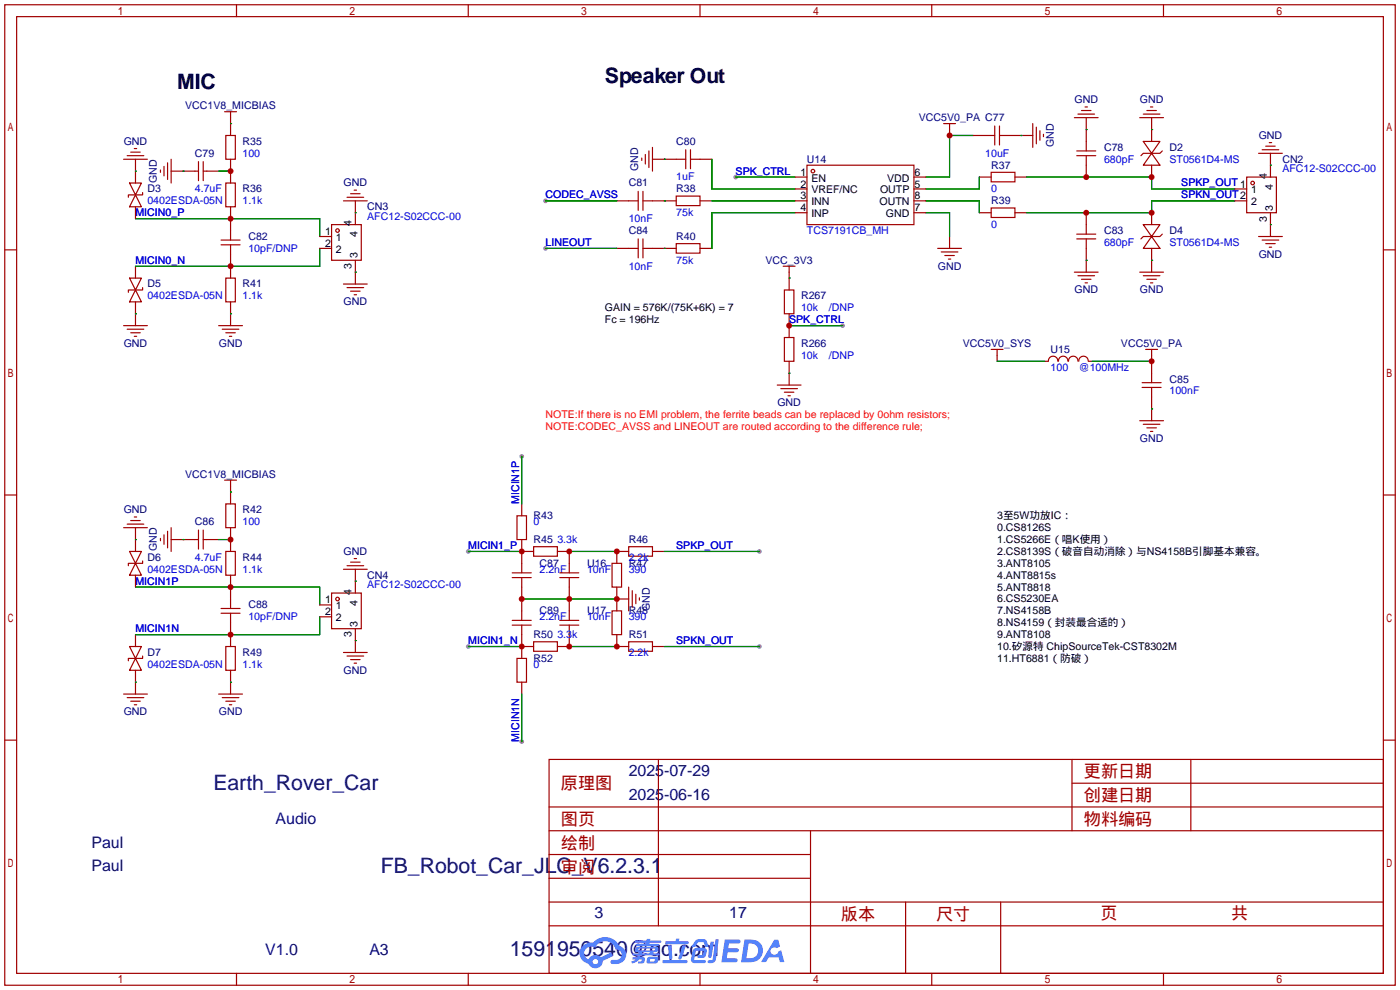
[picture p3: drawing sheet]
<svg xmlns="http://www.w3.org/2000/svg" width="299mm" height="212mm" viewBox="0 0 299 212" stroke-linecap="round" stroke-linejoin="round" font-family="sans-serif">
<g fill="#999">
<circle cx="157.2" cy="37.8" r=".51"/>
<circle cx="116.6" cy="42.9" r=".51"/>
<circle cx="116.6" cy="53.1" r=".51"/>
<circle cx="100.1" cy="117.9" r=".51"/>
<circle cx="100.1" cy="138.2" r=".51"/>
<circle cx="162.3" cy="117.9" r=".51"/>
<circle cx="162.3" cy="138.2" r=".51"/>
<circle cx="111.5" cy="97.5" r=".51"/>
<circle cx="111.5" cy="158.5" r=".51"/>
<circle cx="180.1" cy="69.6" r=".51"/>
</g>
<g fill="none" stroke="#a10000" stroke-width=".25">
<path d="M1 1h297.2v209.6h-297.2zM3.6 3.6h292.1v204.4h-292.1zM50.5 1v2.6M100.1 1v2.6M149.6 1v2.6M199.1 1v2.6M248.7 1v2.6M1 53.4h2.6M295.7 53.4h2.5M1 105.8h2.6M295.7 105.8h2.5M1 158.2h2.6"/>
<path d="M295.7 158.2h2.5M117.3 162.3h178.4v45.7h-178.4zM117.3 177.5h178.4M117.3 172.5h178.4M140.7 162.3v35.6M173.2 177.5v30.5M229.1 162.3v15.2M229.1 167.4h66.6M254.5 162.3v15.2M117.3 182.6h55.9M117.3 197.9h178.4M117.3 192.8h178.4"/>
<path d="M117.3 187.7h55.9M193.5 192.8v15.2M213.9 192.8v15.2M50.5 208v2.6M100.1 208v2.6M149.6 208v2.6M199.1 208v2.6M248.7 208v2.6"/>
</g>
<g fill="#5487ff">
<path d="M154.9 200.8h2.7a.48 .48 0 0 1 .7 .4 .48 .48 0 0 1-.7 .5h-1.8l-.2 1h1.9a.43 .43 0 0 1 .4 .4 .43 .43 0 0 1-.4 .4h-2l-.2 1.3h1.7a.45 .45 0 0 1 .6 .2 .45 .45 0 0 1-.2 .6l-3.2 .1z"/>
<path d="M165.5 200.8h.8l.4 1.5-.7 .3a.84 .84 0 0 0-1.2 .3 .84 .84 0 0 0 .3 1.2 .84 .84 0 0 0 1.2-.5v-.2l.6-.3 .7 2.5h-.9l-.3-1h-2.1l-.6 1h-1.1z"/>
<path d="M151.9 201.3h.7l-.5 3.2a.36 .36 0 0 1-.4 .2 .36 .36 0 0 1-.3-.3z"/>
<path d="M152.9 200.7h.7l-.6 4.3a1.13 1.13 0 0 1-1.8 .6l.2-.4h.8l.1-.2z"/>
<path d="M148.6 201.1l.6-.4h1a.77 .77 0 0 1 .9 .5l.3 1-.2 .2h-.5l-.3-.9-.2-.2-1 .1-.7 1-.6-.1v-.1z"/>
<path d="M148.2 202.9l.5-.3h1.7a.81 .81 0 0 1 .7 .5 .81 .81 0 0 1-.2 .8 .81 .81 0 0 1-.9 .8h-.7a.32 .32 0 0 1-.3-.3 .32 .32 0 0 1 .4-.3h.8l.2-.9-1.7 .1-.3 1.9h2.2a.32 .32 0 0 1 .3 .4 .32 .32 0 0 1-.4 .2h-2.3l-.4-.3-.1-.5z"/>
<path d="M141.6 205.2h5a.33 .33 0 0 1 .4 .3 .33 .33 0 0 1-.4 .3h-4.9l-.1-.1z"/>
<path d="M145.9 202h.7l-.6 2a.98 .98 0 0 1-.7 1.1l-.3-.3z"/>
<path d="M142.7 202.1h.7l.3 2.6a.34 .34 0 0 1-.3 .3 .34 .34 0 0 1-.4-.2z"/>
<path d="M142.2 201.2h2.2l.2-.6h.6l-.1 .6h1.8a.32 .32 0 0 1 .3 .3 .32 .32 0 0 1-.4 .3h-4.5l-.1-.2z"/>
<path d="M135.2 204.6h.9l.1-.2 .7-.1-.1 .3h.9a.82 .82 0 0 1-.6 1.3h-.7v-.4l.6-.1 .1-.3a.68 .68 0 0 0-.9 .4l-1.1 .4-.2-.4 1-.4h-.8z"/>
<path d="M135.8 201h2.4l.1-.3h.7l-.1 .3h2.2l.3 .3-.3 .2h-2.2l-.1 .2h1.8l.2 .3-.2 .1h-4.5l-.1-.4h2.1v-.2h-2.2l-.2-.2z"/>
<path d="M159.1 200.8l-.7 4.9h1.7a2.5 2.5 0 0 0 3-2.5 2.5 2.5 0 0 0-3.1-2.4zM160 201.6a1.61 1.61 0 0 1 2 1.5 1.61 1.61 0 0 1-1.8 1.7h-.7z"/>
<path d="M135.9 202.5a.55 .55 0 0 0-.1 .8 .55 .55 0 0 0 .7 .2v.3h-1.3v.3l5.5 .1 .2-.2-.2-.2h-1.2l.2-.3a.7 .7 0 0 0 .9-.2 .7 .7 0 0 0-.1-.9l-4.1-.1zM136.5 202.8l3.3-.1 .2 .2-.2 .2h-3.2zM137.2 203.5h1.7l-.1 .3h-1.5z"/>
<path d="M138.4 204.7a1.05 1.05 0 0 0-.1 1.2 2.91 2.91 0 0 0 2.2-.2 .98 .98 0 0 0 0-1.2h-1.6zM139 205l.8-.1 .1 .4-.2 .2h-.8z"/>
<path d="M124.6 202.1a2.23 2.23 0 0 0-.6 2.3 2.23 2.23 0 0 0 1.8 1.6 1.58 1.58 0 0 0 1.7 .9 1.58 1.58 0 0 0 1.3-1.5l2.2-1.1-.5-.7-2.1 1a1.65 1.65 0 0 0-2.6 .4 1.45 1.45 0 0 1-.8-1.9 1.45 1.45 0 0 1 2-.7l.2 .1a2.3 2.3 0 0 1 2.4-1.3 2.3 2.3 0 0 1 2 1.7 1.12 1.12 0 0 1 1.3 1.1 1.12 1.12 0 0 1-1.2 1.2h-.7a.45 .45 0 0 0-.5 .3 .45 .45 0 0 0 .4 .5 2.21 2.21 0 0 0 2.3-.5 2.21 2.21 0 0 0 .5-2.3 2.13 2.13 0 0 0-1.4-1.1 3.3 3.3 0 0 0-5.5-.6h-1.2zM126.7 205.5a.57 .57 0 0 1 1.1 0 .57 .57 0 0 1-1.1 0z"/>
</g>
<g fill="none" stroke="#a10000" stroke-width=".25">
<path d="M26.4 34h5.1M27.2 33.3h3.5M27.7 39.1h2.5l-1.2 2.6zM27.9 32.5h2.1M28.7 31.8h.5M29 34v5.1M34.3 36.3v.5M35.1 35.6v2M35.8 34.8v3.6M36.6 36.6h5.8M36.6 34v5.1M42.4 34.5v4.1"/>
<path d="M43.4 34.5v4.1M43.4 36.6h3.3M48 23.9h2.5M48.3 29h2v5h-2zM48.3 39.1h2v5.1h-2zM49.3 23.9v5.1M49.3 34v5.1M137.2 33.8v.5M137.9 33v2.1M138.7 32.3v3.5M139.4 34h7.2M139.4 31.5v5.1"/>
<path d="M146.6 32v4.1M147.6 34h4.5M147.6 32v4.1M169.9 37.8h2.6M172.5 35.3h22.8v12.7h-22.8zM195.3 37.8h2.6M201.7 26.4h2.5M202.9 26.4v2.6M208 29h4.6M209.3 37.8h2.5M211.8 36.8h5.1v2.1h-5.1zM212.6 26.9v4.1"/>
<path d="M213.6 29h7.1M213.6 26.9v4.1M216.9 37.8h2.6M220.7 26.4v5.1M221.5 27.2v3.5M222.2 27.9v2.1M223 28.7v.5M229.6 25.1h5.1M230.1 33.3h4.1M230.1 32.3h4.1M230.4 24.4h3.5M231.1 23.6h2.1"/>
<path d="M231.9 22.9h.5M232.2 25.1v7.2M232.2 33.3v4.5M243.6 25.1h5.1M244.3 30.2h3.6l-1.8 2.6zM244.3 24.4h3.6M245.1 23.6h2M245.9 22.9h.5M246.1 32.8l1.8 2.5h-3.6zM246.1 25.1v5.1M246.1 35.3v2.5M248.4 32.3l-.5 .5h-3.6l-.5 .5"/>
<path d="M266.4 37.8h6.4v7.7h-6.4zM269 32.8h5.1M269.7 32h3.6M270.5 31.2h2M271.3 30.5h.5M271.5 32.8v5M27.7 59.4h2.5l-1.2 2.6zM29 41.7l1.2 2.5h-2.5zM29 44.2v2.5M29 56.9v2.5M30.5 41.1v.6h-3.1v.5M47.2 52.3h4.1"/>
<path d="M47.2 51.3h4.1M48.3 59.4h2v5.1h-2zM49.3 44.2v7.1M49.3 52.3v7.1M68.3 53.1h2.6M68.3 50.5h2.6M70.9 48h6.3v7.6h-6.3zM73.4 42.9h5.1M74.2 42.2h3.5M74.9 41.4h2.1M75.7 40.6h.5M75.9 42.9v5.1"/>
<path d="M75.9 55.6v5.1M131.8 42.9h4.6M131.8 53.1h4.6M136.4 40.9v4.1M136.4 51.1v4M137.4 42.9h7.1M137.4 40.9v4.1M137.4 51.1v4M137.4 53.1h7.1M144.5 41.9h5.1v2h-5.1zM144.5 52.1h5.1v2h-5.1zM149.6 42.9h2.5"/>
<path d="M149.6 53.1h2.5M167.4 56.9h2.5M168.7 56.9v5.1M169.9 42.9h2.6M169.9 45.5h2.6M169.9 40.4h2.6M195.3 42.9h2.6M195.3 45.5h2.6M195.3 40.4h2.6M200.4 53.1h5.1M201.2 53.8h3.5M201.9 54.6h2.1"/>
<path d="M202.7 55.4h.5M202.9 50.5v2.6M209.3 45.5h2.5M211.8 44.4h5.1v2.1h-5.1zM216.9 45.5h2.6M229.6 58.2h5.1M230.1 50h4.1M230.1 51.1h4.1M230.4 58.9h3.5M231.1 59.7h2.1M232.2 45.5v4.5M232.2 51.1v7.1"/>
<path d="M243.6 58.2h5.1M244.3 48h3.6l-1.8 2.5zM244.3 58.9h3.6M245.1 59.7h2M246.1 50.5l1.8 2.6h-3.6zM246.1 45.5v2.5M246.1 53.1v5.1M248.4 50l-.5 .5h-3.6l-.5 .6M263.9 42.9h2.5M263.9 40.4h2.5M269 50.5h5.1M269.7 51.3h3.6"/>
<path d="M270.5 52.1h2M271.3 52.8h.5M271.5 45.5v5M26.4 69.6h5.1M27.2 70.4h3.5M27.9 71.1h2.1M28.7 71.9h.5M29 62l1.2 2.5h-2.5zM29 64.5v5.1M30.5 61.5v.5h-3.1v.5M46.7 69.6h5.1M47.5 70.4h3.6"/>
<path d="M48.3 71.1h2M49 71.9h.5M49.3 64.5v5.1M73.4 60.7h5.1M74.2 61.5h3.5M74.9 62.2h2.1M75.7 63h.5M167.6 72.1h2.1v5.1h-2.1zM167.6 62h2.1v5.1h-2.1zM168.7 67.1v5M168.7 77.2v5.1M211.8 74.7h2.6"/>
<path d="M213.1 74.7v2.5M226.1 77.2a1.01 1.01 0 0 0-1-1.1 1.01 1.01 0 0 0-1 1.1h-.8M226.2 77.2a1.01 1.01 0 0 1 1-1.1 1.01 1.01 0 0 1 1 1.1M228.4 77.2a1.01 1.01 0 0 1 1-1.1 1.01 1.01 0 0 1 1 1.1M230.6 77.2a1.01 1.01 0 0 1 1-1.1 1.01 1.01 0 0 1 1 1.1M231.9 60.5h.5M232.7 77.2h.7M244.9 74.7h2.5M245.9 60.5h.5M246.1 74.7v7.1M166.1 82.3h5.1M166.9 83.1h3.5"/>
<path d="M167.6 83.8h2.1M168.4 84.6h.5M243.6 89.9h5.1M244.1 82.8h4.1M244.1 81.8h4.1M244.3 90.7h3.6M245.1 91.4h2M245.9 92.2h.5M246.1 82.8v7.1M26.4 112.8h5.1M27.2 112h3.5M27.7 117.9h2.5l-1.2 2.5z"/>
<path d="M27.9 111.3h2.1M28.7 110.5h.5M29 112.8v5.1M30.5 119.9v.5h-3.1v.5M34.3 115.1v.5M35.1 114.3v2M35.8 113.5v3.6M36.6 112.8v5.1M36.6 115.3h5.8M42.4 113.3v4M43.4 113.3v4M43.4 115.3h3.3"/>
<path d="M48 102.6h2.5M48.3 107.7h2v5.1h-2zM48.3 117.9h2v5h-2zM49.3 102.6v5.1M49.3 112.8v5.1M75.7 119.4h.5M110.5 110.2h2v5.1h-2zM111.5 107.7v2.5M111.5 115.3v7.1M111.5 117.9h2.5M114 116.8h5.1v2.1h-5.1zM119.1 117.9h2.6v4.5"/>
<path d="M134.4 116.8h5v2.1h-5zM134.4 117.9h-2.6v2.5M139.4 117.9h2.6M27.7 138.2h2.5l-1.2 2.5zM29 120.4l1.2 2.5h-2.5zM29 122.9v2.6M29 135.6v2.6M47.2 131.1h4.1M47.2 130h4.1M48.3 138.2h2v5.1h-2zM49.3 122.9v7.1M49.3 131.1v7.1"/>
<path d="M68.3 129.3h2.6M68.3 131.8h2.6M70.9 126.7h6.3v7.7h-6.3zM73.4 139.4h5.1M73.4 121.7h5.1M74.2 120.9h3.5M74.9 120.1h2.1M75.9 121.7v5M75.9 134.4v5M109.5 123.4h4M109.5 122.4h4M109.5 133.6h4"/>
<path d="M109.5 132.6h4M111.5 123.4v9.2M111.5 133.6v7.1M111.5 138.2h2.5M114 137.2h5.1v2h-5.1zM119.6 123.4h4.1M119.6 122.4h4.1M119.6 133.6h4.1M119.6 132.6h4.1M121.7 123.4v9.2M121.7 133.6v4.6h-2.6M130.8 120.4h2v5.1h-2z"/>
<path d="M130.8 130.6h2v5h-2zM131.8 125.5v5.1M131.8 135.6v2.6h2.6M131.8 128h2.6M134.4 137.2h5v2h-5zM134.4 125.5v5.1M135.1 126.2v3.6M135.9 127v2M136.7 127.8v.5M139.4 138.2h2.6M26.4 148.3h5.1M27.2 149.1h3.5"/>
<path d="M27.9 149.9h2.1M28.7 150.6h.5M29 140.7l1.2 2.6h-2.5zM29 143.3v5M30.5 140.2v.5h-3.1v.5M46.7 148.3h5.1M47.5 149.1h3.6M48.3 149.9h2M49 150.6h.5M49.3 143.3v5M74.2 140.2h3.5M74.9 141h2.1"/>
<path d="M75.7 141.7h.5M110.5 140.7h2v5.1h-2zM111.5 145.8v2.5"/>
<circle cx="173.7" cy="36.6" r=".38"/>
<circle cx="267.7" cy="39.1" r=".38"/>
<circle cx="72.1" cy="49.3" r=".38"/>
<circle cx="72.1" cy="128" r=".38"/>
</g>
<g fill="none" stroke="#008700" stroke-width=".25">
<path d="M29 36.6h.1M39.1 36.6h.1M46.7 36.6h2.6M49.3 26.4h.1M142 34h.1M152.1 34v6.4h17.8M157.2 37.8h12.7M208 29h-5.1v8.8h-5M209.3 37.8v2.6h-11.4M218.2 29h.1M219.5 37.8h26.6v2.6h17.8M232.2 27.7h.1"/>
<path d="M246.1 27.7h.1M271.5 35.3h.1M29 46.7h39.3v3.8M68.3 53.1v3.8h-39.3M75.9 45.5h.1M75.9 58.2h.1M116.6 42.9h15.2M116.6 53.1h15.2M142 42.9h.1M142 53.1h.1M152.1 42.9h17.8M168.7 59.4h.1"/>
<path d="M169.9 45.5h-17.8v7.6M197.9 42.9h11.4v2.6M197.9 45.5h5v5M232.2 55.6h.1M246.1 55.6h.1M263.9 42.9h-17.8v2.6h-26.6M271.5 48h.1M29 67.1h.1M49.3 67.1h.1M168.7 79.8h.1M168.7 69.6h11.4M213.1 77.2h10.2"/>
<path d="M233.4 77.2h12.7M111.5 97.5v10.2M246.1 87.4h.1M29 115.3h.1M39.1 115.3h.1M46.7 115.3h2.6M49.3 105.2h.1M100.1 117.9h11.4M121.7 117.9h10.1M142 117.9h20.3M29 125.5h39.3v3.8M68.3 131.8v3.8h-39.3"/>
<path d="M75.9 136.9h.1M75.9 124.2h.1M100.1 138.2h11.4M111.5 128h20.3M121.7 138.2h10.1M142 138.2h20.3M29 145.8h.1M49.3 145.8h.1M111.5 148.3v10.2"/>
</g>
<g fill="#c00">
<circle cx="49.3" cy="56.9" r=".63"/>
<circle cx="49.3" cy="36.6" r=".63"/>
<circle cx="49.3" cy="46.7" r=".63"/>
<circle cx="202.9" cy="29" r=".63"/>
<circle cx="246.1" cy="37.8" r=".63"/>
<circle cx="232.2" cy="37.8" r=".63"/>
<circle cx="246.1" cy="45.5" r=".63"/>
<circle cx="232.2" cy="45.5" r=".63"/>
<circle cx="246.1" cy="77.2" r=".63"/>
<circle cx="49.3" cy="135.6" r=".63"/>
<circle cx="49.3" cy="115.3" r=".63"/>
<circle cx="49.3" cy="125.5" r=".63"/>
<circle cx="121.7" cy="128" r=".63"/>
<circle cx="111.5" cy="128" r=".63"/>
<circle cx="131.8" cy="128" r=".63"/>
<circle cx="111.5" cy="117.9" r=".63"/>
<circle cx="121.7" cy="117.9" r=".63"/>
<circle cx="131.8" cy="117.9" r=".63"/>
<circle cx="111.5" cy="138.2" r=".63"/>
<circle cx="121.7" cy="138.2" r=".63"/>
<circle cx="131.8" cy="138.2" r=".63"/>
<circle cx="168.7" cy="69.6" r=".63"/>
</g>
<g font-size="4.5">
<text x="129.3" y="17.7">Speaker Out</text>
<text x="37.8" y="19">MIC</text>
</g>
<g font-size="4.5" fill="#000080">
<text x="45.6" y="168.8">Earth_Rover_Car</text>
<text x="81.4" y="186.6">FB_Robot_Car_JLC_V6.2.3.1</text>
<text x="109" y="204.4">1591950540@qq.com</text>
</g>
<g font-size="3.7" fill="#a00000">
<text x="231.6" y="166.2">更新日期</text>
<text x="119.9" y="168.7">原理图</text>
<text x="231.6" y="171.2">创建日期</text>
<text x="119.9" y="176.3">图页</text>
<text x="231.6" y="176.3">物料编码</text>
<text x="119.9" y="181.4">绘制</text>
<text x="119.9" y="186.5">审阅</text>
<text x="179.7" y="196.6">版本</text>
<text x="200" y="196.6">尺寸</text>
<text x="235.2" y="196.4">页</text>
<text x="263.1" y="196.4">共</text>
</g>
<g font-size="3.4" fill="#000080">
<text x="134.4" y="165.9">2025-07-29</text>
<text x="134.4" y="171">2025-06-16</text>
<text x="58.9" y="176.1">Audio</text>
<text x="19.6" y="181.2">Paul</text>
<text x="19.6" y="186.3">Paul</text>
<text x="127.1" y="196.2">3</text>
<text x="155.8" y="196.2">17</text>
<text x="56.7" y="204">V1.0</text>
<text x="78.9" y="204">A3</text>
</g>
<g font-size="2.3" fill="#000080">
<text x="39.6" y="23.3">VCC1V8_MICBIAS</text>
<text x="229.6" y="22.1">GND</text>
<text x="243.6" y="22.1">GND</text>
<text x="196.4" y="25.9">VCC5V0_PA C77</text>
<text x="269" y="29.7">GND</text>
<text x="26.4" y="31">GND</text>
<text x="41.7" y="33.5">C79</text>
<text x="51.8" y="31">R35</text>
<text x="144.5" y="31">C80</text>
<text x="172.5" y="34.8">U14</text>
<text x="225.3" y="31.5" transform="rotate(-90 225.3 31.5)">GND</text>
<text x="236" y="32.2">C78</text>
<text x="249.9" y="32.2">D2</text>
<text x="274.1" y="34.8">CN2</text>
<text x="31.5" y="41.1">D3</text>
<text x="33.5" y="39.1" transform="rotate(-90 33.5 39.1)">GND</text>
<text x="51.8" y="41.1">R36</text>
<text x="73.4" y="39.8">GND</text>
<text x="134.4" y="39.8">C81</text>
<text x="136.4" y="36.6" transform="rotate(-90 136.4 36.6)">GND</text>
<text x="144.5" y="41.1">R38</text>
<text x="211.8" y="36">R37</text>
<text x="78.5" y="44.9">CN3</text>
<text x="211.8" y="43.7">R39</text>
<text x="53.1" y="51.3">C82</text>
<text x="134.4" y="50">C84</text>
<text x="144.5" y="51.3">R40</text>
<text x="236" y="50">C83</text>
<text x="249.9" y="50">D4</text>
<text x="163.6" y="56.4">VCC_3V3</text>
<text x="200.4" y="57.6">GND</text>
<text x="269" y="55.1">GND</text>
<text x="31.5" y="61.4">D5</text>
<text x="51.8" y="61.4">R41</text>
<text x="73.4" y="65.2">GND</text>
<text x="171.2" y="64">R267</text>
<text x="229.6" y="62.7">GND</text>
<text x="243.6" y="62.7">GND</text>
<text x="26.4" y="74.1">GND</text>
<text x="46.8" y="74.1">GND</text>
<text x="171.2" y="74.1">R266</text>
<text x="205.8" y="74.1">VCC5V0_SYS</text>
<text x="224.5" y="75.4">U15</text>
<text x="239.6" y="74.1">VCC5V0_PA</text>
<text x="249.9" y="81.8">C85</text>
<text x="166.1" y="86.8">GND</text>
<text x="243.6" y="94.5">GND</text>
<text x="39.6" y="102.1">VCC1V8_MICBIAS</text>
<text x="26.4" y="109.7">GND</text>
<text x="41.7" y="112.2">C86</text>
<text x="51.8" y="109.7">R42</text>
<text x="114" y="111">R43</text>
<text x="31.5" y="119.9">D6</text>
<text x="33.5" y="117.8" transform="rotate(-90 33.5 117.8)">GND</text>
<text x="51.8" y="119.9">R44</text>
<text x="73.4" y="118.6">GND</text>
<text x="114" y="116">R45</text>
<text x="134.4" y="116">R46</text>
<text x="78.5" y="123.7">CN4</text>
<text x="115.3" y="121.1">C87</text>
<text x="125.5" y="121.1">U16</text>
<text x="134.4" y="121.1">R47</text>
<text x="53.1" y="130">C88</text>
<text x="115.3" y="131.3">C89</text>
<text x="125.5" y="131.3">U17</text>
<text x="134.4" y="131.3">R48</text>
<text x="138.9" y="130.5" transform="rotate(-90 138.9 130.5)">GND</text>
<text x="114" y="136.4">R50</text>
<text x="134.4" y="136.4">R51</text>
<text x="31.5" y="140.2">D7</text>
<text x="51.8" y="140.2">R49</text>
<text x="73.4" y="144">GND</text>
<text x="114" y="141.4">R52</text>
<text x="26.4" y="152.9">GND</text>
<text x="46.8" y="152.9">GND</text>
</g>
<g font-size="2.3" fill="#00f">
<text x="51.8" y="33.5">100</text>
<text x="210.6" y="33.5">10uF</text>
<text x="236" y="34.8">680pF</text>
<text x="249.9" y="34.8">ST0561D4-MS</text>
<text x="41.7" y="41.1">4.7uF</text>
<text x="144.5" y="38.6">1uF</text>
<text x="157.2" y="37.3">SPK_CTRL</text>
<text x="211.8" y="41.1">0</text>
<text x="252.5" y="39.8">SPKP_OUT 1</text>
<text x="274.1" y="36.8">AFC12-S02CCC-00</text>
<text x="29" y="46.2">MICIN0_P</text>
<text x="31.5" y="43.7">0402ESDA-05N</text>
<text x="51.8" y="43.7">1.1k</text>
<text x="78.5" y="47">AFC12-S02CCC-00</text>
<text x="116.6" y="42.4">CODEC_AVSS</text>
<text x="134.4" y="47.5">10nF</text>
<text x="144.5" y="46.2">75k</text>
<text x="252.5" y="42.4">SPKN_OUT2</text>
<text x="53.1" y="53.8">10pF/DNP</text>
<text x="116.6" y="52.5">LINEOUT</text>
<text x="172.5" y="50">TCS7191CB_MH</text>
<text x="211.8" y="48.7">0</text>
<text x="236" y="52.5">680pF</text>
<text x="249.9" y="52.5">ST0561D4-MS</text>
<text x="29" y="56.4">MICIN0_N</text>
<text x="134.4" y="57.6">10nF</text>
<text x="144.5" y="56.4">75k</text>
<text x="31.5" y="64">0402ESDA-05N</text>
<text x="51.8" y="64">1.1k</text>
<text x="168.7" y="69.1">SPK_CTRL</text>
<text x="171.2" y="66.5">10k</text>
<text x="177.1" y="66.5">/DNP</text>
<text x="171.2" y="76.7">10k</text>
<text x="177.1" y="76.7">/DNP</text>
<text x="224.5" y="79.2">100</text>
<text x="230.6" y="79.2">@100MHz</text>
<text x="249.9" y="84.3">100nF</text>
<text x="111" y="107.7" transform="rotate(-90 111 107.7)">MICIN1P</text>
<text x="51.8" y="112.2">100</text>
<text x="114" y="112.2">0</text>
<text x="41.7" y="119.9">4.7uF</text>
<text x="100.1" y="117.3">MICIN1_P</text>
<text x="119.1" y="116">3.3k</text>
<text x="134.4" y="119.9">2.2k</text>
<text x="144.5" y="117.3">SPKP_OUT</text>
<text x="29" y="124.9">MICIN1P</text>
<text x="31.5" y="122.4">0402ESDA-05N</text>
<text x="51.8" y="122.4">1.1k</text>
<text x="78.5" y="125.7">AFC12-S02CCC-00</text>
<text x="115.3" y="122.4">2.2nF</text>
<text x="125.5" y="122.4">10nF</text>
<text x="134.4" y="122.4">390</text>
<text x="29" y="135.1">MICIN1N</text>
<text x="53.1" y="132.6">10pF/DNP</text>
<text x="100.1" y="137.6">MICIN1_N</text>
<text x="115.3" y="132.6">2.2nF</text>
<text x="119.1" y="136.4">3.3k</text>
<text x="125.5" y="132.6">10nF</text>
<text x="134.4" y="132.6">390</text>
<text x="144.5" y="137.6">SPKN_OUT</text>
<text x="31.5" y="142.7">0402ESDA-05N</text>
<text x="51.8" y="142.7">1.1k</text>
<text x="114" y="142.7">0</text>
<text x="134.4" y="140.2">2.2k</text>
<text x="111" y="158.5" transform="rotate(-90 111 158.5)">MICIN1N</text>
</g>
<g font-size="2.3">
<text x="171.1" y="37.5">1</text>
<text x="171.1" y="40.1">2</text>
<text x="173.4" y="38.8">EN</text>
<text x="173.4" y="41.3">VREF/NC</text>
<text x="188.1" y="41.3">OUTP</text>
<text x="189.6" y="38.8">VDD</text>
<text x="195.5" y="40.1">5</text>
<text x="195.5" y="37.5">6</text>
<text x="267.4" y="41.3">1</text>
<text x="270.7" y="38.2" transform="rotate(-90 270.7 38.2)">4</text>
<text x="272" y="40.5" transform="rotate(-90 272 40.5)">4</text>
<text x="171.1" y="42.6">3</text>
<text x="171.1" y="45.2">4</text>
<text x="173.4" y="43.9">INN</text>
<text x="173.4" y="46.4">INP</text>
<text x="188" y="43.9">OUTN</text>
<text x="189.3" y="46.4">GND</text>
<text x="195.5" y="45.2">7</text>
<text x="195.5" y="42.6">8</text>
<text x="267.4" y="43.9">2</text>
<text x="270.7" y="47.3" transform="rotate(-90 270.7 47.3)">3</text>
<text x="272" y="45" transform="rotate(-90 272 45)">3</text>
<text x="69.5" y="50.2">1</text>
<text x="69.5" y="52.8">2</text>
<text x="71.8" y="51.5">1</text>
<text x="75.1" y="48.4" transform="rotate(-90 75.1 48.4)">4</text>
<text x="76.4" y="50.7" transform="rotate(-90 76.4 50.7)">4</text>
<text x="71.8" y="54">2</text>
<text x="75.1" y="57.5" transform="rotate(-90 75.1 57.5)">3</text>
<text x="76.4" y="55.2" transform="rotate(-90 76.4 55.2)">3</text>
<text x="129.3" y="66.5">GAIN = 576K/(75K+6K) = 7</text>
<text x="129.3" y="69.1">Fc = 196Hz</text>
<text x="213.1" y="111">3至5W功放IC：</text>
<text x="213.1" y="113.5">0.CS8126S</text>
<text x="213.1" y="116">1.CS5266E（唱K使用）</text>
<text x="213.1" y="118.6">2.CS8139S（破音自动消除）与NS4158B引脚基本兼容。</text>
<text x="213.1" y="121.1">3.ANT8105</text>
<text x="213.1" y="123.7">4.ANT8815s</text>
<text x="69.5" y="129">1</text>
<text x="69.5" y="131.5">2</text>
<text x="71.8" y="130.2">1</text>
<text x="75.1" y="127.1" transform="rotate(-90 75.1 127.1)">4</text>
<text x="76.4" y="129.4" transform="rotate(-90 76.4 129.4)">4</text>
<text x="213.1" y="126.2">5.ANT8818</text>
<text x="213.1" y="128.7">6.CS5230EA</text>
<text x="213.1" y="131.3">7.NS4158B</text>
<text x="71.8" y="132.8">2</text>
<text x="75.1" y="136.2" transform="rotate(-90 75.1 136.2)">3</text>
<text x="76.4" y="133.9" transform="rotate(-90 76.4 133.9)">3</text>
<text x="213.1" y="133.8">8.NS4159（封装最合适的）</text>
<text x="213.1" y="136.4">9.ANT8108</text>
<text x="213.1" y="138.9">10.矽源特 ChipSourceTek-CST8302M</text>
<text x="213.1" y="141.4">11.HT6881（防破）</text>
</g>
<g font-size="2.3" fill="#f00">
<text x="116.6" y="89.4">NOTE:If there is no EMI problem, the ferrite beads can be replaced by 0ohm resistors;</text>
<text x="116.6" y="91.9">NOTE:CODEC_AVSS and LINEOUT are routed according to the difference rule;</text>
</g>
</svg>
